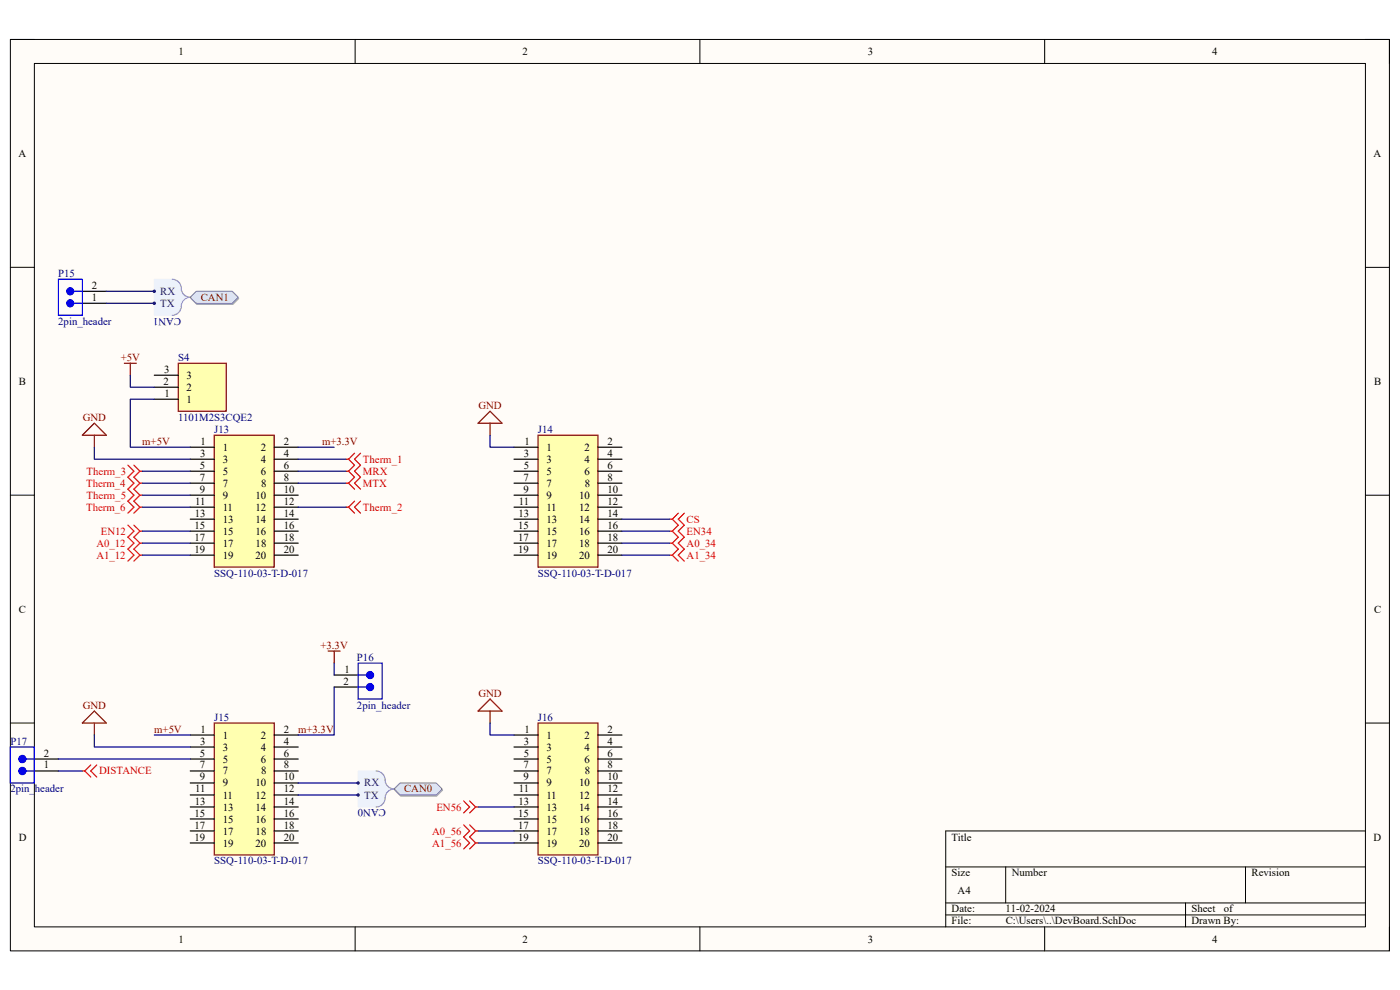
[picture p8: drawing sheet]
<svg xmlns="http://www.w3.org/2000/svg" width="297mm" height="210mm" viewBox="0 0 297 210" stroke-linecap="round" stroke-linejoin="round" font-family="sans-serif">
<path d="M2.2 8.4h292.6v193.3h-292.6z" fill-rule="evenodd" fill="#fffcf8"/>
<path d="M2.2 8.4h292.6v193.3h-292.6z" fill="none" stroke="#000" stroke-width=".21"/>
<path d="M7.3 13.5h282.4v183.1h-282.4z" fill-rule="evenodd" fill="#fffcf8"/>
<g fill="none" stroke="#000" stroke-width=".21">
<path d="M2.2 8.4h5.1M7.3 13.5h282.4v183.1h-282.4zM75.3 8.4v5.1M148.5 8.4v5.1M221.6 8.4v5.1M289.7 8.4h5.1v5.1M2.2 56.7h5.1M289.7 56.7h5.1M2.2 105h5.1M289.7 105.1h5.1M2.2 153.4h5.1M289.7 153.4h5.1"/>
<path d="M289.7 176.3h-89.1v20.3M75.3 196.6v5.1M148.5 196.6v5.1M200.6 183.9h89.1M200.6 191.5h89.1M200.6 194.1h89.1M213.4 183.9v7.6M221.6 196.6v5.1M251.5 191.5v5.1M264.2 183.9v7.6M294.8 196.6v5.1"/>
</g>
<path d="M45.5 92.3h12.7v28h-12.7z" fill-rule="evenodd" fill="#ffffb0"/>
<path d="M45.5 92.3h12.7v28h-12.7z" fill="none" stroke="#800000" stroke-width=".25"/>
<g fill="none" stroke="#000" stroke-width=".25">
<path d="M40.4 94.9h5.1M40.4 97.4h5.1M40.4 100h5.1M58.2 94.9h5.1M58.2 97.4h5.1M58.2 100h5.1M40.4 102.5h5.1M40.4 105h5.1M40.4 107.6h5.1M40.4 110.1h5.1M40.4 112.7h5.1M40.4 115.2h5.1"/>
<path d="M40.4 117.8h5.1M58.2 102.5h5.1M58.2 105h5.1M58.2 107.6h5.1M58.2 110.1h5.1M58.2 112.7h5.1M58.2 115.2h5.1M58.2 117.8h5.1"/>
</g>
<path d="M45.5 153.4h12.7v28h-12.7z" fill-rule="evenodd" fill="#ffffb0"/>
<path d="M45.5 153.4h12.7v28h-12.7z" fill="none" stroke="#800000" stroke-width=".25"/>
<g fill="none" stroke="#000" stroke-width=".25">
<path d="M40.4 155.9h5.1M40.4 158.5h5.1M58.2 155.9h5.1M58.2 158.5h5.1M40.4 161h5.1M40.4 163.6h5.1M40.4 166.1h5.1M40.4 168.6h5.1M40.4 171.2h5.1M40.4 173.7h5.1M40.4 176.3h5.1M40.4 178.8h5.1"/>
<path d="M58.2 161h5.1M58.2 163.6h5.1M58.2 166.1h5.1M58.2 168.6h5.1M58.2 171.2h5.1M58.2 173.7h5.1M58.2 176.3h5.1M58.2 178.8h5.1"/>
</g>
<path d="M114.1 92.3h12.8v28h-12.8z" fill-rule="evenodd" fill="#ffffb0"/>
<path d="M114.1 92.3h12.8v28h-12.8z" fill="none" stroke="#800000" stroke-width=".25"/>
<g fill="none" stroke="#000" stroke-width=".25">
<path d="M109.1 94.9h5M109.1 97.4h5M109.1 100h5M126.9 94.9h5M126.9 97.4h5M126.9 100h5M109.1 102.5h5M109.1 105h5M109.1 107.6h5M109.1 110.1h5M109.1 112.7h5M109.1 115.2h5"/>
<path d="M109.1 117.8h5M126.9 102.5h5M126.9 105h5M126.9 107.6h5M126.9 110.1h5M126.9 112.7h5M126.9 115.2h5M126.9 117.8h5"/>
</g>
<path d="M114.1 153.4h12.8v28h-12.8z" fill-rule="evenodd" fill="#ffffb0"/>
<path d="M26.4 77.1h2.5M27.6 77.1v2.5M114.1 153.4h12.8v28h-12.8z" fill="none" stroke="#800000" stroke-width=".25"/>
<g fill="none" stroke="#000" stroke-width=".25">
<path d="M109.1 155.9h5M109.1 158.5h5M126.9 155.9h5M126.9 158.5h5M109.1 161h5M109.1 163.6h5M109.1 166.1h5M109.1 168.6h5M109.1 171.2h5M109.1 173.7h5M109.1 176.3h5M109.1 178.8h5"/>
<path d="M126.9 161h5M126.9 163.6h5M126.9 166.1h5M126.9 168.6h5M126.9 171.2h5M126.9 173.7h5.1M126.9 176.3h5.1M126.9 178.8h5.1"/>
</g>
<path d="M76 163.6h3.8a1.97 1.97 0 0 1 1.9 2.3l.5 .8 .9 .7-.9 .6-.5 .8a1.97 1.97 0 0 1-1.9 2.4h-3.8z" fill-rule="evenodd" fill="#edf2fb"/>
<path d="M76 163.6h3.8a1.97 1.97 0 0 1 1.9 2.3l.5 .8 .9 .7-.9 .6-.5 .8a1.97 1.97 0 0 1-1.9 2.4h-3.8z" fill="none" stroke="#edf2fb" stroke-width=".21"/>
<path d="M79.8 163.6a2.07 2.07 0 0 1 2 2.4 1.91 1.91 0 0 0 1.8 1.4 2.07 2.07 0 0 0-2 2.4 1.91 1.91 0 0 1-1.8 1.4" fill="none" stroke="#8f9ec9" stroke-width=".25"/>
<circle cx="76" cy="168.6" r=".25" fill="#003a70"/>
<circle cx="76" cy="168.6" r=".25" fill="none" stroke="#003a70" stroke-width=".21"/>
<circle cx="76" cy="166.1" r=".25" fill="#003a70"/>
<circle cx="76" cy="166.1" r=".25" fill="none" stroke="#003a70" stroke-width=".21"/>
<path d="M85 166.4h7.6l1.3 1.2-1.3 1.3h-7.6l-1.3-1.3z" fill-rule="evenodd" fill="#bac0ca"/>
<path d="M85 166.4h7.6l1.3 1.2-1.3 1.3h-7.6l-1.3-1.3z" fill="none" stroke="#a6acb6" stroke-width=".21"/>
<path d="M83.6 167.4l1.3-1.3h7.6l1.3 1.3-1.3 1.2h-7.6z" fill-rule="evenodd" fill="#d5e4ff"/>
<path d="M83.6 167.4l1.3-1.3h7.6l1.3 1.3-1.3 1.2h-7.6z" fill="none" stroke="#71809b" stroke-width=".21"/>
<path d="M70.9 145.7h5.1M70.9 143.2h5.1" fill="none" stroke="#000" stroke-width=".25"/>
<path d="M76 140.7h5.1v7.6h-5.1z" fill="none" stroke="#00f" stroke-width=".25"/>
<circle cx="78.5" cy="143.2" r=".74" fill="#00f"/>
<circle cx="78.5" cy="143.2" r=".74" fill="none" stroke="#00f" stroke-width=".25"/>
<circle cx="78.5" cy="145.7" r=".74" fill="#00f"/>
<g fill="none" stroke="#00f" stroke-width=".25">
<path d="M76 145.7h1.8M76 143.2h1.8"/>
<circle cx="78.5" cy="145.7" r=".74"/>
</g>
<path d="M69.6 138.1h2.6M70.9 138.1v2.6" fill="none" stroke="#800000" stroke-width=".25"/>
<path d="M32.7 59.3h3.8a1.97 1.97 0 0 1 2 2.3l.4 .8 1 .7-1 .6-.4 .8a1.97 1.97 0 0 1-2 2.4h-3.8z" fill-rule="evenodd" fill="#edf2fb"/>
<path d="M32.7 59.3h3.8a1.97 1.97 0 0 1 2 2.3l.4 .8 1 .7-1 .6-.4 .8a1.97 1.97 0 0 1-2 2.4h-3.8z" fill="none" stroke="#edf2fb" stroke-width=".21"/>
<path d="M36.5 59.3a2.07 2.07 0 0 1 2 2.4 1.91 1.91 0 0 0 1.9 1.4 2.07 2.07 0 0 0-2 2.4 1.91 1.91 0 0 1-1.9 1.4" fill="none" stroke="#8f9ec9" stroke-width=".25"/>
<circle cx="32.7" cy="64.3" r=".25" fill="#003a70"/>
<circle cx="32.7" cy="64.3" r=".25" fill="none" stroke="#003a70" stroke-width=".21"/>
<circle cx="32.7" cy="61.8" r=".25" fill="#003a70"/>
<circle cx="32.7" cy="61.8" r=".25" fill="none" stroke="#003a70" stroke-width=".21"/>
<path d="M40.5 63.3l1.3-1.2h7.6l1.3 1.2-1.3 1.3h-7.6z" fill-rule="evenodd" fill="#bac0ca"/>
<path d="M40.5 63.3l1.3-1.2h7.6l1.3 1.2-1.3 1.3h-7.6z" fill="none" stroke="#a6acb6" stroke-width=".21"/>
<path d="M40.4 63.1l1.2-1.3h7.7l1.2 1.3-1.2 1.2h-7.7z" fill-rule="evenodd" fill="#d5e4ff"/>
<path d="M40.4 63.1l1.2-1.3h7.7l1.2 1.3-1.2 1.2h-7.7z" fill="none" stroke="#71809b" stroke-width=".21"/>
<path d="M17.5 61.8h5.1M17.5 64.3h5.1" fill="none" stroke="#000" stroke-width=".25"/>
<path d="M12.4 59.3h5.1v7.6h-5.1z" fill="none" stroke="#00f" stroke-width=".25"/>
<circle cx="14.9" cy="64.3" r=".74" fill="#00f"/>
<circle cx="14.9" cy="64.3" r=".74" fill="none" stroke="#00f" stroke-width=".25"/>
<circle cx="14.9" cy="61.8" r=".74" fill="#00f"/>
<g fill="none" stroke="#00f" stroke-width=".25">
<path d="M15.7 61.8h1.8M15.7 64.3h1.8M2.2 158.5h5.1v7.6h-5.1z"/>
<circle cx="14.9" cy="61.8" r=".74"/>
</g>
<path d="M27.1 98.7l1.3 1.3-1.3 1.2 1.3 1.3-1.3 1.3 1.3 1.2-1.3 1.3 1.3 1.3-1.3 1.3M28.4 98.7l1.3 1.3M29.7 100l-1.3 1.2 1.3 1.3M29.7 100h.5M29.7 102.5l-1.3 1.3 1.3 1.2M29.7 102.5h.5M29.7 105l-1.3 1.3 1.3 1.3M29.7 105h.5M29.7 107.6l-1.3 1.3M29.7 107.6h.5" fill="none" stroke="#f00" stroke-width=".25"/>
<path d="M17.5 92.3l2.5-2.5 2.6 2.5zM20 92.3v2.6M101.4 89.8l2.6-2.6 2.5 2.6zM104 89.8v2.5M17.5 153.4l2.5-2.6 2.6 2.6zM20 153.4v2.5M104 148.3l2.5 2.5h-5.1zM104 150.8v2.6" fill="none" stroke="#800000" stroke-width=".25"/>
<path d="M7.3 161h5.1M7.3 163.6h5.1" fill="none" stroke="#000" stroke-width=".25"/>
<circle cx="4.7" cy="163.6" r=".76" fill="#00f"/>
<circle cx="4.7" cy="163.6" r=".76" fill="none" stroke="#00f" stroke-width=".25"/>
<circle cx="4.7" cy="161" r=".76" fill="#00f"/>
<g fill="none" stroke="#00f" stroke-width=".25">
<path d="M5.5 161h1.8M5.5 163.6h1.8"/>
<circle cx="4.7" cy="161" r=".76"/>
</g>
<path d="M17.5 163.6h.5M18 163.6l1.3 1.2M19.3 162.3l-1.3 1.3M20.5 162.3l-1.2 1.3 1.2 1.2" fill="none" stroke="#f00" stroke-width=".25"/>
<path d="M37.8 77.1h10.2v10.1h-10.2z" fill-rule="evenodd" fill="#ffffb0"/>
<path d="M37.8 77.1h10.2v10.1h-10.2z" fill="none" stroke="#800000" stroke-width=".25"/>
<path d="M32.7 79.6h5.1M32.7 84.7h5.1M32.7 82.1h5.1" fill="none" stroke="#000" stroke-width=".25"/>
<g fill="none" stroke="#f00" stroke-width=".25">
<path d="M73.4 97.4h.5M73.4 100h.5M73.9 97.4l1.3 1.3-1.3 1.3M73.9 100l1.3 1.2-1.3 1.3M75.2 96.1l-1.3 1.3M76.5 96.1l-1.3 1.3 1.3 1.3-1.3 1.3 1.3 1.2-1.3 1.3 1.3 1.3M27.1 111.4l1.3 1.3-1.3 1.3 1.3 1.2-1.3 1.3 1.3 1.3-1.3 1.2M28.4 111.4l1.3 1.3M29.7 112.7l-1.3 1.3 1.3 1.2M29.7 112.7h.5M29.7 115.2l-1.3 1.3 1.3 1.3M29.7 115.2h.5"/>
<path d="M29.7 117.8l-1.3 1.2M29.7 117.8h.5M73.4 107.6h.5M73.4 102.5h.5M73.9 107.6l1.3 1.3M73.9 102.5l1.3 1.3M75.2 106.3l-1.3 1.3M76.5 106.3l-1.3 1.3 1.3 1.3M142.1 110.1h.5M142.1 112.7h.5M142.1 115.2h.5M142.1 117.8h.5"/>
<path d="M142.6 110.1l1.3 1.3-1.3 1.3M142.6 112.7l1.3 1.3-1.3 1.2M142.6 115.2l1.3 1.3-1.3 1.3M142.6 117.8l1.3 1.2M143.9 108.9l-1.3 1.2M145.2 108.9l-1.3 1.2 1.3 1.3-1.3 1.3 1.3 1.3-1.3 1.2 1.3 1.3-1.3 1.3 1.3 1.2M98.4 169.9l1.2 1.3-1.2 1.3M98.4 175l1.2 1.3-1.2 1.2 1.2 1.3-1.2 1.3M99.6 169.9l1.3 1.3M99.6 175l1.3 1.3M100.9 176.3l-1.3 1.2 1.3 1.3M100.9 176.3h.5"/>
<path d="M100.9 171.2l-1.3 1.3M100.9 171.2h.5M100.9 178.8l-1.3 1.3M100.9 178.8h.5"/>
</g>
<g fill="none" stroke="#000080" stroke-width=".25">
<path d="M22.6 61.8h10.1M22.6 64.3h10.1M27.6 79.6v2.5h5.1M20 94.9v2.5h20.4M30.2 100h10.2M32.7 84.7h-5.1v10.2h12.8M63.3 100h10.1M63.3 94.9h7.6M63.3 97.4h10.1M104 92.3v2.6h5.1M30.2 102.5h10.2M30.2 105h10.2"/>
<path d="M30.2 107.6h10.2M30.2 112.7h10.2M30.2 115.2h10.2M30.2 117.8h10.2M63.3 102.5h10.1M63.3 107.6h10.1M131.9 110.1h10.2M131.9 112.7h10.2M131.9 115.2h10.2M131.9 117.8h10.2M20 155.9v2.6h20.4M32.7 155.9h7.7"/>
<path d="M70.9 145.7v10.2h-7.6M70.9 140.7v2.5M104 153.4v2.5h5.1M12.4 163.6h5.1M12.4 161h28M63.3 166.1h12.7M63.3 168.6h12.7M101.4 178.8h7.7M101.4 176.3h7.7M101.4 171.2h7.7"/>
</g>
<g font-size="2.3">
<text x="37.9" y="11.7">1</text>
<text x="110.9" y="11.7">2</text>
<text x="184.1" y="11.7">3</text>
<text x="257.1" y="11.7">4</text>
<text x="3.9" y="33.3">A</text>
<text x="291.4" y="33.3">A</text>
<text x="19.5" y="61.3">2</text>
<text x="19.5" y="63.8">1</text>
<text x="4" y="81.6">B</text>
<text x="34.7" y="81.6">2</text>
<text x="34.8" y="79.1">3</text>
<text x="39.6" y="82.9">2</text>
<text x="39.6" y="80.3">3</text>
<text x="291.5" y="81.6">B</text>
<text x="34.9" y="84.2">1</text>
<text x="39.6" y="85.4">1</text>
<text x="42.5" y="94.4">1</text>
<text x="47.2" y="95.6">1</text>
<text x="55.3" y="95.6">2</text>
<text x="60.2" y="94.4">2</text>
<text x="111.3" y="94.4">1</text>
<text x="115.9" y="95.6">1</text>
<text x="124" y="95.6">2</text>
<text x="128.9" y="94.4">2</text>
<text x="42.4" y="102">7</text>
<text x="42.4" y="99.4">5</text>
<text x="42.5" y="96.9">3</text>
<text x="47.2" y="98.2">3</text>
<text x="47.2" y="100.7">5</text>
<text x="55.3" y="98.2">4</text>
<text x="55.3" y="100.7">6</text>
<text x="60.2" y="96.9">4</text>
<text x="60.2" y="99.4">6</text>
<text x="60.2" y="102">8</text>
<text x="111" y="102">7</text>
<text x="111.1" y="96.9">3</text>
<text x="111.1" y="99.4">5</text>
<text x="115.9" y="98.2">3</text>
<text x="115.9" y="100.7">5</text>
<text x="124" y="98.2">4</text>
<text x="124" y="100.7">6</text>
<text x="128.9" y="96.9">4</text>
<text x="128.9" y="99.4">6</text>
<text x="128.9" y="102">8</text>
<text x="41.4" y="107.1">11</text>
<text x="42.4" y="104.5">9</text>
<text x="47.2" y="103.3">7</text>
<text x="47.2" y="105.8">9</text>
<text x="54.2" y="105.8">10</text>
<text x="55.4" y="103.3">8</text>
<text x="60.2" y="104.5">10</text>
<text x="60.2" y="107.1">12</text>
<text x="110.1" y="107.1">11</text>
<text x="111" y="104.5">9</text>
<text x="115.9" y="103.3">7</text>
<text x="115.9" y="105.8">9</text>
<text x="122.9" y="105.8">10</text>
<text x="124.1" y="103.3">8</text>
<text x="128.9" y="104.5">10</text>
<text x="128.9" y="107.1">12</text>
<text x="41.3" y="112.1">15</text>
<text x="41.3" y="109.6">13</text>
<text x="47.2" y="108.3">11</text>
<text x="47.2" y="110.9">13</text>
<text x="47.2" y="113.4">15</text>
<text x="54.2" y="108.3">12</text>
<text x="54.2" y="110.9">14</text>
<text x="54.2" y="113.4">16</text>
<text x="60.2" y="109.6">14</text>
<text x="60.2" y="112.1">16</text>
<text x="109.9" y="112.1">15</text>
<text x="110" y="109.6">13</text>
<text x="115.9" y="108.3">11</text>
<text x="115.9" y="110.9">13</text>
<text x="115.9" y="113.4">15</text>
<text x="122.9" y="110.9">14</text>
<text x="122.9" y="113.4">16</text>
<text x="122.9" y="108.3">12</text>
<text x="128.9" y="109.6">14</text>
<text x="128.9" y="112.1">16</text>
<text x="41.2" y="114.7">17</text>
<text x="41.2" y="117.3">19</text>
<text x="47.2" y="116">17</text>
<text x="47.2" y="118.5">19</text>
<text x="54.2" y="118.5">20</text>
<text x="54.2" y="116">18</text>
<text x="60.2" y="114.7">18</text>
<text x="60.2" y="117.3">20</text>
<text x="109.9" y="114.7">17</text>
<text x="109.9" y="117.3">19</text>
<text x="115.9" y="116">17</text>
<text x="115.9" y="118.5">19</text>
<text x="122.9" y="118.5">20</text>
<text x="122.9" y="116">18</text>
<text x="128.9" y="114.7">18</text>
<text x="128.9" y="117.3">20</text>
<text x="4" y="130">C</text>
<text x="291.5" y="130">C</text>
<text x="73.1" y="142.7">1</text>
<text x="72.9" y="145.2">2</text>
<text x="42.5" y="155.4">1</text>
<text x="60.2" y="155.4">2</text>
<text x="111.3" y="155.4">1</text>
<text x="128.9" y="155.4">2</text>
<text x="9.3" y="160.5">2</text>
<text x="42.4" y="160.5">5</text>
<text x="42.5" y="157.9">3</text>
<text x="47.2" y="156.7">1</text>
<text x="47.2" y="159.2">3</text>
<text x="47.2" y="161.8">5</text>
<text x="55.3" y="156.7">2</text>
<text x="55.3" y="159.2">4</text>
<text x="55.3" y="161.8">6</text>
<text x="60.2" y="157.9">4</text>
<text x="60.2" y="160.5">6</text>
<text x="111.1" y="157.9">3</text>
<text x="111.1" y="160.5">5</text>
<text x="115.9" y="156.7">1</text>
<text x="115.9" y="159.2">3</text>
<text x="115.9" y="161.8">5</text>
<text x="124" y="159.2">4</text>
<text x="124" y="156.7">2</text>
<text x="124" y="161.8">6</text>
<text x="128.9" y="157.9">4</text>
<text x="128.9" y="160.5">6</text>
<text x="9.3" y="163">1</text>
<text x="42.4" y="163">7</text>
<text x="42.4" y="165.6">9</text>
<text x="47.2" y="164.3">7</text>
<text x="47.2" y="166.8">9</text>
<text x="54.2" y="166.8">10</text>
<text x="55.4" y="164.3">8</text>
<text x="60.2" y="163">8</text>
<text x="60.2" y="165.6">10</text>
<text x="111" y="163">7</text>
<text x="111" y="165.6">9</text>
<text x="115.9" y="164.3">7</text>
<text x="115.9" y="166.8">9</text>
<text x="122.9" y="166.8">10</text>
<text x="124.1" y="164.3">8</text>
<text x="128.9" y="163">8</text>
<text x="128.9" y="165.6">10</text>
<text x="41.3" y="173.2">15</text>
<text x="41.3" y="170.7">13</text>
<text x="41.4" y="168.1">11</text>
<text x="47.2" y="169.4">11</text>
<text x="47.2" y="172">13</text>
<text x="54.2" y="169.4">12</text>
<text x="54.2" y="172">14</text>
<text x="60.2" y="168.1">12</text>
<text x="60.2" y="170.7">14</text>
<text x="60.2" y="173.2">16</text>
<text x="109.9" y="173.2">15</text>
<text x="110" y="170.7">13</text>
<text x="110.1" y="168.1">11</text>
<text x="115.9" y="169.4">11</text>
<text x="115.9" y="172">13</text>
<text x="122.9" y="172">14</text>
<text x="122.9" y="169.4">12</text>
<text x="128.9" y="168.1">12</text>
<text x="128.9" y="170.7">14</text>
<text x="128.9" y="173.2">16</text>
<text x="4" y="178.3">D</text>
<text x="41.2" y="175.8">17</text>
<text x="41.2" y="178.3">19</text>
<text x="47.2" y="174.5">15</text>
<text x="47.2" y="177">17</text>
<text x="47.2" y="179.6">19</text>
<text x="54.2" y="174.5">16</text>
<text x="54.2" y="179.6">20</text>
<text x="54.2" y="177">18</text>
<text x="60.2" y="175.8">18</text>
<text x="60.2" y="178.3">20</text>
<text x="109.9" y="175.8">17</text>
<text x="109.9" y="178.3">19</text>
<text x="115.9" y="174.5">15</text>
<text x="115.9" y="177">17</text>
<text x="115.9" y="179.6">19</text>
<text x="122.9" y="174.5">16</text>
<text x="122.9" y="179.6">20</text>
<text x="122.9" y="177">18</text>
<text x="128.9" y="175.8">18</text>
<text x="128.9" y="178.3">20</text>
<text x="201.9" y="178.3">Title</text>
<text x="291.4" y="178.3">D</text>
<text x="201.9" y="185.9">Size</text>
<text x="214.6" y="185.9">Number</text>
<text x="265.5" y="185.9">Revision</text>
<text x="203.2" y="189.7">A4</text>
<text x="201.9" y="193.5">Date:</text>
<text x="201.9" y="196.1">File:</text>
<text x="213.3" y="193.5">11-02-2024</text>
<text x="213.4" y="196.1">C:\Users\..\DevBoard.SchDoc</text>
<text x="252.8" y="196.1">Drawn By:</text>
<text x="252.8" y="193.5">Sheet</text>
<text x="259.6" y="193.5">of</text>
<text x="37.9" y="199.9">1</text>
<text x="110.9" y="199.9">2</text>
<text x="184.1" y="199.9">3</text>
<text x="257.1" y="199.9">4</text>
</g>
<g font-size="2.3" fill="#000080">
<text x="12.4" y="58.7">P15</text>
<text x="12.4" y="68.9">2pin_header</text>
<text x="38.4" y="67.4" transform="rotate(-180 38.4 67.4)">CAN1</text>
<text x="37.8" y="76.5">S4</text>
<text x="37.8" y="89.3">1101M2S3CQE2</text>
<text x="45.5" y="91.8">J13</text>
<text x="114.1" y="91.8">J14</text>
<text x="45.5" y="122.3">SSQ-110-03-T-D-017</text>
<text x="114.1" y="122.3">SSQ-110-03-T-D-017</text>
<text x="75.7" y="140.1">P16</text>
<text x="45.5" y="152.9">J15</text>
<text x="75.7" y="150.3">2pin_header</text>
<text x="114.1" y="152.9">J16</text>
<text x="2.2" y="157.9">P17</text>
<text x="2.2" y="168.1">2pin_header</text>
<text x="81.9" y="171.7" transform="rotate(-180 81.9 171.7)">CAN0</text>
<text x="45.5" y="183.4">SSQ-110-03-T-D-017</text>
<text x="114.1" y="183.4">SSQ-110-03-T-D-017</text>
</g>
<g font-size="2.3" fill="#003a70">
<text x="34" y="65.1">TX</text>
<text x="34" y="62.6">RX</text>
<text x="77.3" y="166.8">RX</text>
<text x="77.3" y="169.4">TX</text>
</g>
<g font-size="2.3" fill="#800000">
<text x="42.6" y="63.8">CAN1</text>
<text x="25.6" y="76.5">+5V</text>
<text x="17.6" y="89.3">GND</text>
<text x="101.5" y="86.7">GND</text>
<text x="30.2" y="94.4">m+5V</text>
<text x="68.3" y="94.4">m+3.3V</text>
<text x="68" y="137.6">+3.3V</text>
<text x="101.5" y="147.8">GND</text>
<text x="17.6" y="150.3">GND</text>
<text x="32.7" y="155.4">m+5V</text>
<text x="63.2" y="155.4">m+3.3V</text>
<text x="85.7" y="168.1">CAN0</text>
</g>
<g font-size="2.3" fill="#f00">
<text x="18.4" y="100.7">Therm_3</text>
<text x="77" y="98.2">Therm_1</text>
<text x="77" y="100.7">MRX</text>
<text x="18.3" y="103.3">Therm_4</text>
<text x="18.4" y="105.8">Therm_5</text>
<text x="77" y="103.3">MTX</text>
<text x="18.3" y="108.3">Therm_6</text>
<text x="21.4" y="113.4">EN12</text>
<text x="77" y="108.3">Therm_2</text>
<text x="145.7" y="110.9">CS</text>
<text x="145.7" y="113.4">EN34</text>
<text x="20.4" y="116">A0_12</text>
<text x="20.4" y="118.5">A1_12</text>
<text x="145.7" y="116">A0_34</text>
<text x="145.7" y="118.5">A1_34</text>
<text x="21" y="164.3">DISTANCE</text>
<text x="92.6" y="172">EN56</text>
<text x="91.7" y="177">A0_56</text>
<text x="91.7" y="179.6">A1_56</text>
</g>
</svg>
